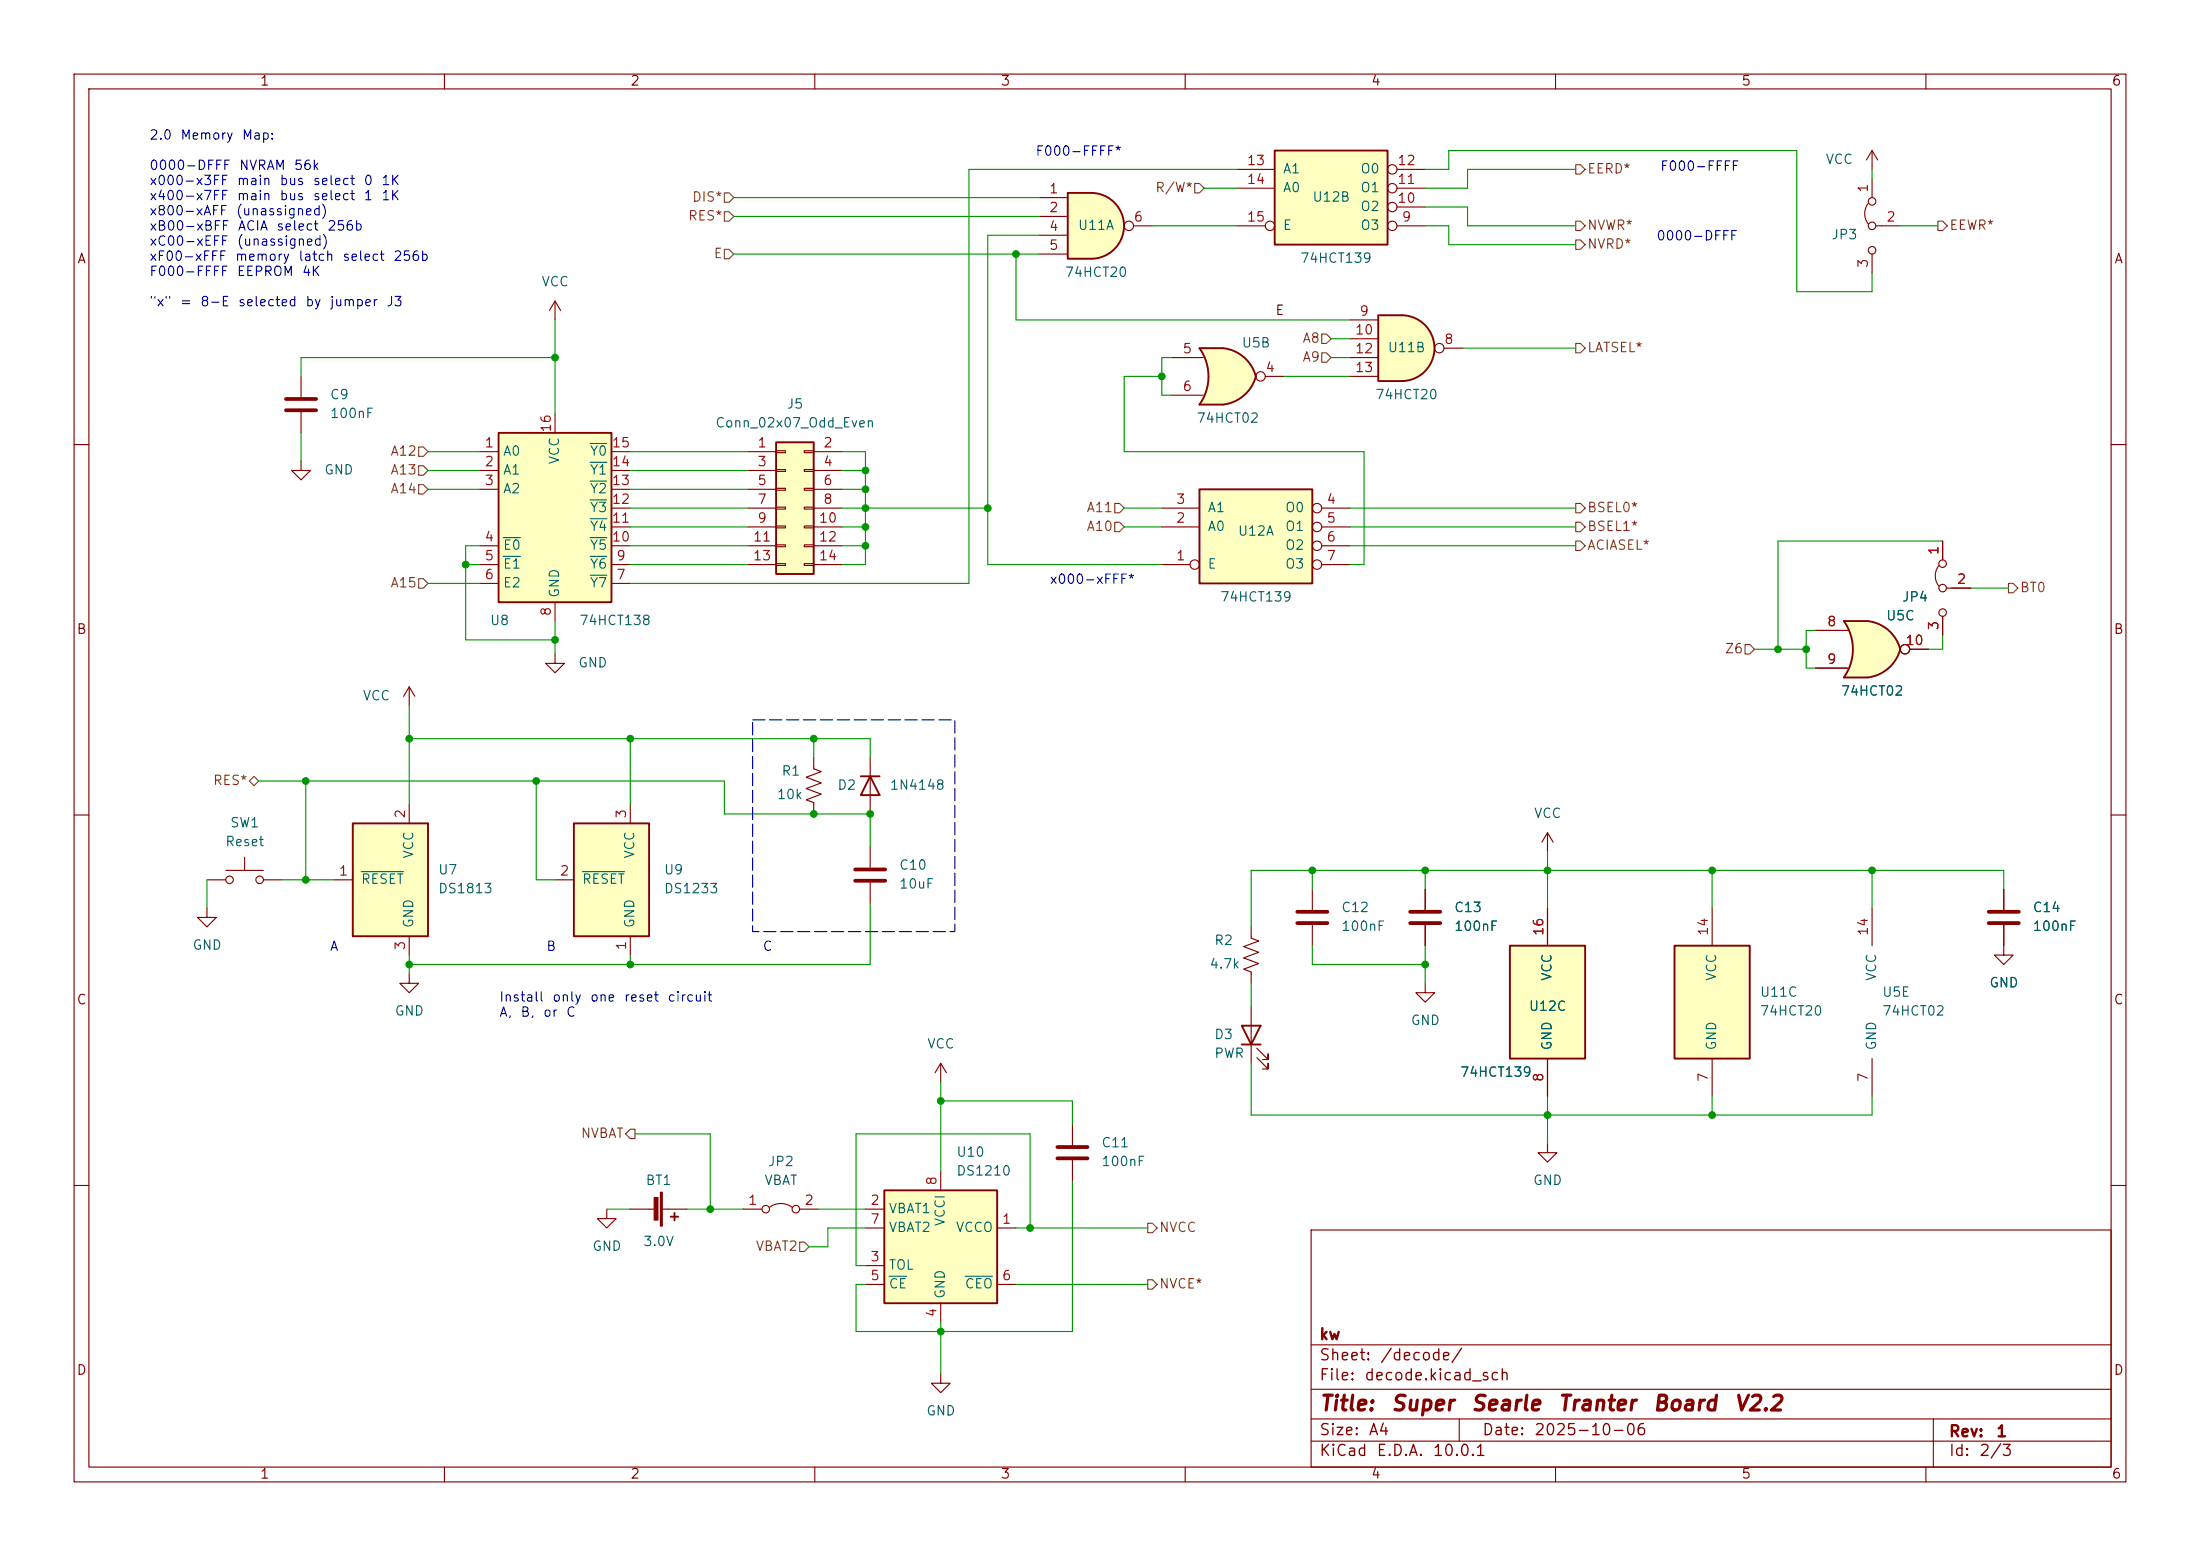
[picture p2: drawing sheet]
<svg xmlns="http://www.w3.org/2000/svg" width="297mm" height="210mm" viewBox="0 0 297 210" stroke-linecap="round" stroke-linejoin="round" font-family="sans-serif">
<g fill="none" stroke="#840000" stroke-width=".15">
<path d="M10 10h277v190h-277zM12 12h273v186h-273zM60 10v2M110 10v2M160 10v2M210 10v2M260 10v2M10 60h2M285 60h2M10 110h2M285 110h2M270.5 127.6v1.3h1.3l-1.3 1.3-1.3-1.3h1.3"/>
<path d="M127 143.5l-.8 1.3M127 143.5l.8 1.3M127 143.5v2.6M10 160h2M85.1 163.2h3.3M89.4 163.2h3.3M177 166h108v32h-108zM285 160h2M60 198v2M110 198v2M160 198v2M177 194.5h108"/>
<path d="M177 191.5h108M177 187.5h108M177 181.5h108M197 191.5v3M210 198v2M260 198v2M261 191.5v6.5"/>
</g>
<g fill="#840000" stroke="#840000" stroke-width=".15">
<path d="M89.2 160.9h.2v4.6h-.2z"/>
<path d="M88.3 161.6h.5v3.1h-.5z"/>
</g>
<path d="M90.6 164.2h1M91.1 163.7v1" fill="none" stroke="#840000" stroke-width=".25"/>
<path d="M47.6 111.1h10.2v15.3h-10.2z" fill="#ffffc2"/>
<path d="M47.6 111.1h10.2v15.3h-10.2z" fill="none" stroke="#840000" stroke-width=".25"/>
<g fill="none" stroke="#840000" stroke-width=".15">
<path d="M261.7 76.3a2.25 2.25 0 0 0 .1 2.8M262.3 73v2.6M262.8 79.4h3.3M55.2 92.7v2.6M55.2 92.7l.8 1.3M55.2 92.7l-.7 1.3M74.9 88.3v1.2h1.3l-1.3 1.3-1.2-1.3h1.2M262.3 83.2v2.5M45.1 118.7h2.5M55.2 108.6v2.5M109.9 102.2v1.6l1 .3-2.1 .8 2.1 .8-2.1 .7 2.1 .8-2.1 .8 1.1 .3v1.6M55.2 126.4v2.5"/>
<circle cx="262.3" cy="79.4" r=".51"/>
<circle cx="262.3" cy="76.1" r=".51"/>
<circle cx="262.3" cy="82.7" r=".51"/>
</g>
<path d="M48.8 117.6h5.7" fill="none" stroke="#006464" stroke-width=".15"/>
<path d="M161.9 66h15.3v12.7h-15.3z" fill="#ffffc2"/>
<path d="M161.9 66h15.3v12.7h-15.3z" fill="none" stroke="#840000" stroke-width=".25"/>
<g fill="none" stroke="#840000" stroke-width=".15">
<path d="M156.8 76.2h3.9M156.8 71.1h5.1M156.8 68.6h5.1M178.4 76.2h3.8M178.4 71.1h3.8M178.4 68.6h3.8M178.4 73.7h3.8"/>
<circle cx="161.3" cy="76.2" r=".63"/>
<circle cx="177.8" cy="73.7" r=".63"/>
<circle cx="177.8" cy="76.2" r=".63"/>
<circle cx="177.8" cy="68.6" r=".63"/>
<circle cx="177.8" cy="71.1" r=".63"/>
</g>
<path d="M67.3 58.4h15.2v22.9h-15.2z" fill="#ffffc2"/>
<path d="M67.3 58.4h15.2v22.9h-15.2z" fill="none" stroke="#840000" stroke-width=".25"/>
<g fill="none" stroke="#840000" stroke-width=".15">
<path d="M74.9 55.9v2.5M64.8 61h2.5M64.8 63.5h2.5M64.8 66h2.5M64.8 73.7h2.5M64.8 76.2h2.5M64.8 78.7h2.5M82.5 61h2.6M82.5 63.5h2.6M82.5 66h2.6M82.5 73.7h2.6M82.5 76.2h2.6"/>
<path d="M82.5 78.7h2.6M82.5 71.1h2.6M82.5 68.6h2.6M74.9 81.3v2.5M27.9 118.7h2.6M30.5 117.5h5.1M33 115.7v1.8M35.6 118.7h2.5M27.9 122.6v1.2h-1.2l1.2 1.3 1.3-1.3h-1.3"/>
<circle cx="31" cy="118.7" r=".51"/>
<circle cx="35.1" cy="118.7" r=".51"/>
</g>
<path d="M79.7 59.9h2.2M67.9 72.6h2.4M67.9 75.1h2.4M79.7 72.6h2.2M79.7 75.1h2.2M79.7 77.6h2.2M79.7 70h2.2M79.7 67.5h2.2M79.7 64.9h2.2M79.7 62.4h2.2" fill="none" stroke="#006464" stroke-width=".15"/>
<path d="M147.3 26a4.4 4.4 0 0 1 4.4 4.5 4.4 4.4 0 0 1-4.4 4.4z" fill="#ffffc2" stroke="#ffffc2" stroke-width=".14"/>
<path d="M144.1 26h3.2v8.9h-3.2z" fill="#ffffc2"/>
<path d="M144.1 26h3.2a4.4 4.4 0 0 1 4.4 4.5 4.4 4.4 0 0 1-4.4 4.4h-3.2z" fill="none" stroke="#840000" stroke-width=".25"/>
<g fill="none" stroke="#840000" stroke-width=".15">
<path d="M140.3 26.7h3.8M140.3 29.2h3.8M140.3 31.8h3.8M140.3 34.3h3.8M153 30.5h2.6M117.5 114.3v2.8M117.5 119.1v2.8"/>
<circle cx="152.4" cy="30.5" r=".63"/>
</g>
<path d="M115.4 117.3h4.1M115.4 118.9h4.1" fill="none" stroke="#840000" stroke-width=".51"/>
<path d="M189.2 42.5a4.4 4.4 0 0 1 4.5 4.5 4.4 4.4 0 0 1-4.5 4.4z" fill="#ffffc2" stroke="#ffffc2" stroke-width=".14"/>
<path d="M186.1 42.5h3.1v8.9h-3.1z" fill="#ffffc2"/>
<path d="M186.1 42.5h3.1a4.4 4.4 0 0 1 4.5 4.5 4.4 4.4 0 0 1-4.5 4.4h-3.1zM116.2 104.8h2.5M117.5 104.8l1.2 2.5h-2.5z" fill="none" stroke="#840000" stroke-width=".25"/>
<g fill="none" stroke="#840000" stroke-width=".15">
<path d="M252.7 20.3l.8 1.3M252.7 20.3l-.7 1.3M252.7 20.3v2.6M182.2 43.2h3.9M182.2 45.7h3.9M182.2 48.3h3.9M182.2 50.8h3.9M194.9 47h2.6M117.5 102.2v7.7M208.9 112.4l-.7 1.3M208.9 112.4l.8 1.3M208.9 112.4v2.5"/>
<circle cx="194.3" cy="47" r=".63"/>
</g>
<path d="M119.4 160.7h15.2v15.2h-15.2z" fill="#ffffc2"/>
<path d="M119.4 160.7h15.2v15.2h-15.2z" fill="none" stroke="#840000" stroke-width=".25"/>
<g fill="none" stroke="#840000" stroke-width=".15">
<path d="M252.2 27.4a2.26 2.26 0 0 0 0 2.8M252.7 24.1v2.6M252.7 34.3v2.5M253.2 30.5h3.3M127 158.1v2.6M144.8 151.8v2.8M144.8 156.6v2.8M116.8 165.7h2.6M116.8 163.2h2.6M116.8 170.8h2.6M116.8 173.4h2.6M127 175.9v2.5"/>
<path d="M134.6 165.7h2.6M134.6 173.4h2.6"/>
<circle cx="252.7" cy="30.5" r=".51"/>
<circle cx="252.7" cy="27.2" r=".51"/>
<circle cx="252.7" cy="33.8" r=".51"/>
</g>
<path d="M120 172.3h2.4M130.3 172.3h3.7" fill="none" stroke="#006464" stroke-width=".15"/>
<path d="M142.7 154.8h4.1M142.7 156.3h4.1" fill="none" stroke="#840000" stroke-width=".51"/>
<path d="M104.8 59.7h5.1v17.8h-5.1z" fill="#ffffc2"/>
<path d="M104.8 59.7h5.1v17.8h-5.1z" fill="none" stroke="#840000" stroke-width=".25"/>
<g fill="none" stroke="#840000" stroke-width=".15">
<path d="M101 61h3.8M101 63.5h3.8M101 66h3.8M101 68.6h3.8M101 71.1h3.8M101 73.7h3.8M101 76.2h3.8M104.8 60.8h1.2v.3h-1.2zM104.8 63.4h1.2v.2h-1.2zM104.8 65.9h1.2v.3h-1.2zM104.8 68.5h1.2v.2h-1.2zM104.8 71h1.2v.2h-1.2z"/>
<path d="M104.8 73.5h1.2v.3h-1.2zM104.8 76.1h1.2v.2h-1.2zM108.6 60.8h1.3v.3h-1.3zM108.6 63.4h1.3v.2h-1.3zM108.6 65.9h1.3v.3h-1.3zM108.6 68.5h1.3v.2h-1.3zM108.6 71h1.3v.2h-1.3zM108.6 73.5h1.3v.3h-1.3zM108.6 76.1h1.3v.2h-1.3zM109.9 61h3.8M109.9 63.5h3.8M109.9 66h3.8"/>
<path d="M109.9 68.6h3.8M109.9 71.1h3.8M109.9 73.7h3.8M109.9 76.2h3.8"/>
</g>
<path d="M203.8 127.6h10.2v15.3h-10.2z" fill="#ffffc2"/>
<path d="M167.6 138.4h2.6l-1.3 2.6zM203.8 127.6h10.2v15.3h-10.2zM167.6 141h2.6" fill="none" stroke="#840000" stroke-width=".25"/>
<g fill="none" stroke="#840000" stroke-width=".15">
<path d="M40.6 50.8v2.8M40.6 55.6v2.8M74.9 40.6l-.7 1.3M74.9 40.6l.8 1.3M74.9 40.6v2.6M40.6 62.2v1.3h1.3l-1.3 1.3-1.2-1.3h1.2M55.2 131.4v1.3h-1.2l1.2 1.3 1.3-1.3h-1.3M168.9 125.1v1.5l1 .4-2 .8 2 .7-2 .8 2 .7-2 .8 1 .4v1.5M168.9 135.9v7.6M177.2 120v2.8M177.2 124.8v2.8M208.9 122.6v5"/>
<path d="M169.7 142.7l1.5 1.6v-.8v.8h-.8M169.7 141.5l1.5 1.5v-.8v.8h-.8M208.9 142.9v5.1M81.9 163.2v1.3h1.3l-1.3 1.2-1.3-1.2h1.3"/>
</g>
<path d="M38.6 53.8h4.1M38.6 55.4h4.1M175.1 123.1h4.1M175.1 124.6h4.1" fill="none" stroke="#840000" stroke-width=".51"/>
<path d="M226.1 127.6h10.1v15.3h-10.1z" fill="#ffffc2"/>
<path d="M226.1 127.6h10.1v15.3h-10.1z" fill="none" stroke="#840000" stroke-width=".25"/>
<path d="M231.1 122.6v5M231.1 142.9v5.1" fill="none" stroke="#840000" stroke-width=".15"/>
<path d="M248.9 83.8h3.2M248.9 91.4h3.2" fill="none" stroke="#ffffc2" stroke-width=".14"/>
<g fill="#ffffc2" stroke="#ffffc2" stroke-width=".14">
<path d="M251.5 86.3l5 1.3a5.2 5.2 0 0 1-4.4 3.8z"/>
<path d="M252.1 83.8a5.1 5.1 0 0 1 4.4 3.8l-4.9 1.3z"/>
</g>
<path d="M248.9 83.8h3.2v7.6h-3.2a6.7 6.7 0 0 0 0-7.6z" fill="#ffffc2"/>
<path d="M252.1 83.8h-3.2a6.6 6.6 0 0 1 0 7.6h3.2M252.1 83.8a5.2 5.2 0 0 1 4.4 3.8 5.2 5.2 0 0 1-4.4 3.8" fill="none" stroke="#840000" stroke-width=".25"/>
<g fill="none" stroke="#840000" stroke-width=".15">
<path d="M245.1 85.1h4.3M245.1 90.2h4.3M257.8 87.6h2.5M192.4 132.7v1.3h1.3l-1.3 1.3-1.3-1.3h1.3M192.4 120v2.8M192.4 124.8v2.8M208.9 154.3v1.3h1.3l-1.3 1.2-1.3-1.2h1.3"/>
<circle cx="257.2" cy="87.6" r=".63"/>
</g>
<path d="M190.4 123.1h4M190.4 124.6h4" fill="none" stroke="#840000" stroke-width=".51"/>
<path d="M161.9 47h3.2M161.9 54.6h3.2" fill="none" stroke="#ffffc2" stroke-width=".14"/>
<g fill="#ffffc2" stroke="#ffffc2" stroke-width=".14">
<path d="M164.5 49.4l5 1.4a5.2 5.2 0 0 1-4.4 3.8z"/>
<path d="M165.1 47a5.1 5.1 0 0 1 4.4 3.8l-4.9 1.3z"/>
</g>
<path d="M161.9 47h3.2v7.6h-3.2a6.7 6.7 0 0 0 0-7.6z" fill="#ffffc2"/>
<path d="M165.1 47h-3.2a6.6 6.6 0 0 1 0 7.6h3.2M165.1 47a5.1 5.1 0 0 1 4.4 3.8M169.5 50.8a5.2 5.2 0 0 1-4.4 3.8" fill="none" stroke="#840000" stroke-width=".25"/>
<g fill="none" stroke="#840000" stroke-width=".15">
<path d="M158.1 48.3h4.3M158.1 53.3h4.3M170.8 50.8h2.6M100.3 163.2h2.6M103.9 162.9a2.54 2.54 0 0 1 3 0M107.9 163.2h2.6M127 185.4v1.3h1.3l-1.3 1.3-1.3-1.3h1.3"/>
<circle cx="170.2" cy="50.8" r=".63"/>
<circle cx="103.4" cy="163.2" r=".51"/>
<circle cx="107.4" cy="163.2" r=".51"/>
</g>
<path d="M172.1 20.3h15.2v12.7h-15.2z" fill="#ffffc2"/>
<path d="M172.1 20.3h15.2v12.7h-15.2z" fill="none" stroke="#840000" stroke-width=".25"/>
<g fill="none" stroke="#840000" stroke-width=".15">
<path d="M167 30.5h3.8M167 25.4h5.1M167 22.9h5.1M188.6 30.5h3.8M188.6 27.9h3.8M188.6 25.4h3.8M188.6 22.9h3.8M252.7 122.6v5M270.5 120v2.8M270.5 124.8v2.8M252.7 142.9v5.1"/>
<circle cx="171.4" cy="30.5" r=".63"/>
<circle cx="188" cy="30.5" r=".63"/>
<circle cx="188" cy="27.9" r=".63"/>
<circle cx="188" cy="22.9" r=".63"/>
<circle cx="188" cy="25.4" r=".63"/>
</g>
<path d="M268.5 123.1h4M268.5 124.6h4" fill="none" stroke="#840000" stroke-width=".51"/>
<path d="M77.5 111.1h10.1v15.3h-10.1z" fill="#ffffc2"/>
<path d="M77.5 111.1h10.1v15.3h-10.1z" fill="none" stroke="#840000" stroke-width=".25"/>
<g fill="none" stroke="#840000" stroke-width=".15">
<path d="M262.3 73v2.6M263.5 79.4h2.6M245.1 85.1h4.3M245.1 90.2h4.3M257.8 87.6h2.5M262.3 83.2v2.5M74.9 118.7h2.6M85.1 108.6v2.5M85.1 126.4v2.5M192.4 120v2.8M192.4 124.8v2.8M208.9 122.6v5"/>
<path d="M270.5 120v2.8M270.5 124.8v2.8M208.9 142.9v5.1"/>
<circle cx="257.2" cy="87.6" r=".63"/>
</g>
<path d="M78.6 117.6h5.7" fill="none" stroke="#006464" stroke-width=".15"/>
<g fill="none" stroke="#725600" stroke-width=".15">
<path d="M97.8 33.7h.6l.7 .6-.7 .6h-.6zM97.8 28.6h.6l.7 .6-.7 .6h-.6zM97.8 26h.6l.7 .7-.7 .6h-.6zM161.3 24.8h.6l.7 .6-.7 .6h-.6zM212.7 32.4h.7l.6 .6-.6 .7h-.7zM212.7 22.2h.7l.6 .7-.6 .6h-.7zM212.7 29.8h.7l.6 .7-.6 .6h-.7zM261.6 29.8h.7l.6 .7-.6 .6h-.7zM178.4 45.1h.7l.6 .6-.6 .7h-.7zM178.4 47.6h.7l.6 .7-.6 .6h-.7zM212.7 46.4h.7l.6 .6-.6 .6h-.7zM56.5 78.1h.6l.7 .6-.7 .7h-.6z"/>
<path d="M56.5 62.9h.6l.7 .6-.7 .6h-.6zM56.5 60.3h.6l.7 .7-.7 .6h-.6zM56.5 65.4h.6l.7 .6-.7 .7h-.6zM150.5 70.5h.6l.7 .6-.7 .7h-.6zM150.5 67.9h.6l.7 .7-.7 .6h-.6zM212.7 70.5h.7l.6 .6-.6 .7h-.7zM212.7 67.9h.7l.6 .7-.6 .6h-.7zM212.7 73h.7l.6 .7-.6 .6h-.7zM271.1 78.7h.7l.6 .7-.6 .6h-.7zM235.6 87h.6l.7 .6-.7 .7h-.6zM33.7 105.4l.6-.6 .6 .6-.6 .6zM84.5 153l.6-.6h.6v1.3h-.6z"/>
<path d="M107.9 167.6h.7l.6 .7-.6 .6h-.7zM154.9 172.7h.7l.6 .7-.6 .6h-.7zM154.9 165.1h.7l.6 .6-.6 .7h-.7z"/>
</g>
<g fill="none" stroke="#009600" stroke-width=".15">
<path d="M99.1 34.3h41.2M99.1 29.2h41.2M99.1 26.7h41.2M137.2 34.3v8.9h45M140.3 31.8h-7v44.4h23.5M155.6 30.5h11.4M162.6 25.4h4.4M167 22.9h-36.2v55.8h-45.7M192.4 22.9h3.2v-2.6h47v19.1h10.1v-2.6M192.4 30.5h3.2v2.5h17.1M192.4 27.9h5.7v2.6h14.6M212.7 22.9h-14.6v2.5h-5.7"/>
<path d="M252.7 22.9v1.2M256.5 30.5h5.1M40.6 58.4v3.8M74.9 48.3h-34.3v2.5M74.9 43.2v12.7M156.8 50.8h-5v10.2h32.3v15.2h-1.9M158.1 48.3h-1.3v5h1.3M173.4 50.8h8.8M179.7 48.3h2.5M179.7 45.7h2.5M197.5 47h15.2M57.8 63.5h7"/>
<path d="M57.8 78.7h7M57.8 61h7M57.8 66h7M62.9 76.2h1.9M64.8 73.7h-1.9v12.7h12M85.1 68.6h15.9M85.1 76.2h15.9M85.1 63.5h15.9M85.1 73.7h15.9M85.1 71.1h15.9M85.1 61h15.9M85.1 66h15.9"/>
<path d="M113.7 68.6h19.6M113.7 61h3.1v15.2h-3.1M113.7 63.5h3.1M113.7 73.7h3.1M113.7 71.1h3.1M113.7 66h3.1M151.8 68.6h5M151.8 71.1h5M182.2 68.6h30.5M182.2 73.7h30.5M182.2 71.1h30.5M262.3 73h-22.3v14.6"/>
<path d="M266.1 79.4h5M55.2 99.7h62.3v2.5M55.2 95.3v13.3M74.9 83.8v4.5M85.1 99.7v8.9M109.9 99.7v2.5M236.9 87.6h6.9M245.1 85.1h-1.3v5.1h1.3M262.3 85.7v1.9h-2M27.9 118.7v3.9M34.9 105.4h62.9v4.5h19.7v4.4M38.1 118.7h7"/>
<path d="M41.3 105.4v13.3M72.4 105.4v13.3h2.5M177.2 117.5v2.5M192.4 117.5v2.5M208.9 114.9v7.7M231.1 117.5v5.1M252.7 117.5v5.1M55.2 128.9v2.5M85.1 128.9v1.3M117.5 121.9v8.3h-62.3M168.9 132.7v3.2M177.2 127.6v2.6h15.2"/>
<path d="M192.4 127.6v5.1M270.5 120v-2.5h-101.6v7.6M85.7 153h10.2v10.2M127 146.1v12M127 148.6h17.8v3.2M144.8 159.4v20.3h-29.2v-6.3h1.2M168.9 143.5v7h83.8v-2.5M208.9 148v6.3M231.1 148v2.5M81.9 163.2h3.2M92.7 163.2h7.6M110.5 163.2h6.3"/>
<path d="M116.8 165.7h-5v2.6h-2.6M127 178.4v7M137.2 165.7h17.7M137.2 173.4h17.7M139.1 165.7v-12.7h-23.5v17.8h1.2"/>
</g>
<path d="M101.6 97.2h27.3v28.5h-27.3z" fill="none" stroke="#0000c2" stroke-width=".15" stroke-dasharray="1.7 .6"/>
<g fill="#009600" stroke="#009600" stroke-width=".14">
<circle cx="74.9" cy="48.3" r=".46"/>
<circle cx="74.9" cy="86.4" r=".46"/>
<circle cx="62.9" cy="76.2" r=".46"/>
<circle cx="156.8" cy="50.8" r=".46"/>
<circle cx="137.2" cy="34.3" r=".46"/>
<circle cx="133.3" cy="68.6" r=".46"/>
<circle cx="117.5" cy="109.9" r=".46"/>
<circle cx="109.9" cy="99.7" r=".46"/>
<circle cx="127" cy="148.6" r=".46"/>
<circle cx="127" cy="179.7" r=".46"/>
<circle cx="139.1" cy="165.7" r=".46"/>
<circle cx="95.9" cy="163.2" r=".46"/>
<circle cx="231.1" cy="117.5" r=".46"/>
<circle cx="243.8" cy="87.6" r=".46"/>
<circle cx="240" cy="87.6" r=".46"/>
<circle cx="252.7" cy="117.5" r=".46"/>
<circle cx="55.2" cy="130.2" r=".46"/>
<circle cx="85.1" cy="130.2" r=".46"/>
<circle cx="85.1" cy="99.7" r=".46"/>
<circle cx="72.4" cy="105.4" r=".46"/>
<circle cx="41.3" cy="118.7" r=".46"/>
<circle cx="55.2" cy="99.7" r=".46"/>
<circle cx="41.3" cy="105.4" r=".46"/>
<circle cx="109.9" cy="109.9" r=".46"/>
<circle cx="116.8" cy="71.1" r=".46"/>
<circle cx="116.8" cy="73.7" r=".46"/>
<circle cx="116.8" cy="63.5" r=".46"/>
<circle cx="116.8" cy="66" r=".46"/>
<circle cx="116.8" cy="68.6" r=".46"/>
<circle cx="208.9" cy="150.5" r=".46"/>
<circle cx="231.1" cy="150.5" r=".46"/>
<circle cx="177.2" cy="117.5" r=".46"/>
<circle cx="192.4" cy="117.5" r=".46"/>
<circle cx="208.9" cy="117.5" r=".46"/>
<circle cx="192.4" cy="130.2" r=".46"/>
</g>
<g font-size="2" fill="#840000">
<text x="178" y="190.9">Title:</text>
<text x="187.7" y="190.9">Super</text>
<text x="198.5" y="190.9">Searle</text>
<text x="210.2" y="190.9">Tranter</text>
<text x="223" y="190.9">Board</text>
<text x="234" y="190.9">V2.2</text>
</g>
<g font-size="1.5" fill="#840000">
<text x="178" y="184">Sheet:</text>
<text x="178" y="181.2">kw</text>
<text x="186.2" y="184">/decode/</text>
<text x="178" y="186.7">File:</text>
<text x="184.1" y="186.7">decode.kicad_sch</text>
<text x="178" y="196.9">KiCad</text>
<text x="178" y="194.1">Size:</text>
<text x="184.7" y="194.1">A4</text>
<text x="185.7" y="196.9">E.D.A.</text>
<text x="193.3" y="196.9">10.0.1</text>
<text x="200" y="194.1">Date:</text>
<text x="207" y="194.1">2025-10-06</text>
<text x="263" y="194.3">Rev:</text>
<text x="263" y="196.9">Id:</text>
<text x="267.1" y="196.9">2/3</text>
<text x="269.4" y="194.3">1</text>
</g>
<g font-size="1.3" fill="#840000">
<text x="35" y="11.9">1</text>
<text x="85" y="11.9">2</text>
<text x="135" y="11.9">3</text>
<text x="185" y="11.9">4</text>
<text x="235" y="11.9">5</text>
<text x="285" y="11.9">6</text>
<text x="10.3" y="35.9">A</text>
<text x="285.3" y="35.9">A</text>
<text x="10.3" y="85.9">B</text>
<text x="285.3" y="85.9">B</text>
<text x="10.3" y="135.9">C</text>
<text x="285.3" y="135.9">C</text>
<text x="10.3" y="185.9">D</text>
<text x="285.3" y="185.9">D</text>
<text x="35" y="199.9">1</text>
<text x="85" y="199.9">2</text>
<text x="135" y="199.9">3</text>
<text x="185" y="199.9">4</text>
<text x="235" y="199.9">5</text>
<text x="285" y="199.9">6</text>
</g>
<g font-size="1.3" fill="#0000c2">
<text x="20.1" y="19.2">2.0</text>
<text x="20.1" y="23.3">0000-DFFF</text>
<text x="24.3" y="19.2">Memory</text>
<text x="32.2" y="23.3">NVRAM</text>
<text x="32.6" y="19.2">Map:</text>
<text x="39.6" y="23.3">56k</text>
<text x="139.7" y="21.3">F000-FFFF*</text>
<text x="224" y="23.4">F000-FFFF</text>
<text x="20.1" y="25.3">x000-x3FF</text>
<text x="20.1" y="27.3">x400-x7FF</text>
<text x="20.1" y="29.4">x800-xAFF</text>
<text x="31.8" y="29.4">(unassigned)</text>
<text x="31.9" y="25.3">main</text>
<text x="31.9" y="27.3">main</text>
<text x="37.6" y="25.3">bus</text>
<text x="37.6" y="27.3">bus</text>
<text x="42.1" y="25.3">select</text>
<text x="42.1" y="27.3">select</text>
<text x="49" y="25.3">0</text>
<text x="49" y="27.3">1</text>
<text x="51.4" y="25.3">1K</text>
<text x="51.4" y="27.3">1K</text>
<text x="20.1" y="31.4">xB00-xBFF</text>
<text x="20.1" y="33.5">xC00-xEFF</text>
<text x="20.1" y="35.5">xF00-xFFF</text>
<text x="31.6" y="35.5">memory</text>
<text x="31.9" y="33.5">(unassigned)</text>
<text x="32" y="31.4">ACIA</text>
<text x="37.2" y="31.4">select</text>
<text x="40.2" y="35.5">latch</text>
<text x="44.1" y="31.4">256b</text>
<text x="46.1" y="35.5">select</text>
<text x="53" y="35.5">256b</text>
<text x="223.5" y="32.8">0000-DFFF</text>
<text x="20.1" y="37.6">F000-FFFF</text>
<text x="20.1" y="41.7">&quot;x&quot;</text>
<text x="24.2" y="41.7">=</text>
<text x="26.9" y="41.7">8-E</text>
<text x="31.9" y="37.6">EEPROM</text>
<text x="32" y="41.7">selected</text>
<text x="40.7" y="37.6">4K</text>
<text x="41.1" y="41.7">by</text>
<text x="44.4" y="41.7">jumper</text>
<text x="52.1" y="41.7">J3</text>
<text x="141.6" y="79.1">x000-xFFF*</text>
<text x="44.4" y="128.7">A</text>
<text x="73.7" y="128.7">B</text>
<text x="102.9" y="128.7">C</text>
<text x="67.3" y="135.5">Install</text>
<text x="67.3" y="137.5">A,</text>
<text x="70.2" y="137.5">B,</text>
<text x="73.2" y="137.5">or</text>
<text x="74.5" y="135.5">only</text>
<text x="76.3" y="137.5">C</text>
<text x="79.6" y="135.5">one</text>
<text x="84.1" y="135.5">reset</text>
<text x="90" y="135.5">circuit</text>
</g>
<g font-size="1.3" fill="#a90000">
<text x="168.2" y="22.6">13</text>
<text x="188.6" y="22.6">12</text>
<text x="141.5" y="26.4">1</text>
<text x="141.5" y="29">2</text>
<text x="168.2" y="25.1">14</text>
<text x="188.6" y="27.7">10</text>
<text x="188.6" y="25.1">11</text>
<text x="252.5" y="26.1" transform="rotate(-90 252.5 26.1)">1</text>
<text x="141.5" y="31.5">4</text>
<text x="141.5" y="34">5</text>
<text x="153" y="30.2">6</text>
<text x="168.2" y="30.2">15</text>
<text x="189.2" y="30.2">9</text>
<text x="254.6" y="30.2">2</text>
<text x="252.5" y="36.3" transform="rotate(-90 252.5 36.3)">3</text>
<text x="182.8" y="45.5">10</text>
<text x="183.4" y="42.9">9</text>
<text x="194.9" y="46.7">8</text>
<text x="159.6" y="48">5</text>
<text x="159.6" y="53.1">6</text>
<text x="170.7" y="50.5">4</text>
<text x="182.8" y="48">12</text>
<text x="182.8" y="50.5">13</text>
<text x="74.7" y="58.5" transform="rotate(-90 74.7 58.5)">16</text>
<text x="65.3" y="60.7">1</text>
<text x="65.3" y="63.2">2</text>
<text x="65.3" y="65.8">3</text>
<text x="82.5" y="65.8">13</text>
<text x="82.5" y="63.2">14</text>
<text x="82.5" y="60.7">15</text>
<text x="102.2" y="60.7">1</text>
<text x="102.2" y="63.2">3</text>
<text x="102.2" y="65.8">5</text>
<text x="111.1" y="60.7">2</text>
<text x="111.1" y="63.2">4</text>
<text x="111.1" y="65.8">6</text>
<text x="82.5" y="70.9">11</text>
<text x="82.5" y="68.3">12</text>
<text x="102.2" y="68.3">7</text>
<text x="102.2" y="70.9">9</text>
<text x="110.4" y="70.9">10</text>
<text x="111.1" y="68.3">8</text>
<text x="158.7" y="70.9">2</text>
<text x="158.7" y="68.3">3</text>
<text x="179" y="68.3">4</text>
<text x="179" y="70.9">5</text>
<text x="65.3" y="73.4">4</text>
<text x="65.3" y="75.9">5</text>
<text x="82.5" y="73.4">10</text>
<text x="83.1" y="75.9">9</text>
<text x="101.6" y="73.4">11</text>
<text x="101.6" y="75.9">13</text>
<text x="110.4" y="73.4">12</text>
<text x="110.4" y="75.9">14</text>
<text x="158.7" y="75.9">1</text>
<text x="179" y="73.4">6</text>
<text x="179" y="75.9">7</text>
<text x="262" y="75" transform="rotate(-90 262 75)">1</text>
<text x="65.3" y="78.5">6</text>
<text x="74.7" y="83.3" transform="rotate(-90 74.7 83.3)">8</text>
<text x="83.1" y="78.5">7</text>
<text x="264.1" y="79.1">2</text>
<text x="246.6" y="84.8">8</text>
<text x="246.6" y="89.9">9</text>
<text x="257.1" y="87.4">10</text>
<text x="262" y="85.2" transform="rotate(-90 262 85.2)">3</text>
<text x="55" y="110.6" transform="rotate(-90 55 110.6)">2</text>
<text x="84.8" y="110.6" transform="rotate(-90 84.8 110.6)">3</text>
<text x="45.6" y="118.5">1</text>
<text x="75.5" y="118.5">2</text>
<text x="55" y="128.3" transform="rotate(-90 55 128.3)">3</text>
<text x="84.8" y="128.3" transform="rotate(-90 84.8 128.3)">1</text>
<text x="208.7" y="126.4" transform="rotate(-90 208.7 126.4)">16</text>
<text x="230.9" y="126.4" transform="rotate(-90 230.9 126.4)">14</text>
<text x="252.5" y="126.4" transform="rotate(-90 252.5 126.4)">14</text>
<text x="208.7" y="146.1" transform="rotate(-90 208.7 146.1)">8</text>
<text x="230.9" y="146.1" transform="rotate(-90 230.9 146.1)">7</text>
<text x="252.5" y="146.1" transform="rotate(-90 252.5 146.1)">7</text>
<text x="126.7" y="160.1" transform="rotate(-90 126.7 160.1)">8</text>
<text x="100.9" y="162.9">1</text>
<text x="108.5" y="162.9">2</text>
<text x="117.4" y="162.9">2</text>
<text x="117.4" y="165.5">7</text>
<text x="135.2" y="165.5">1</text>
<text x="117.4" y="170.6">3</text>
<text x="117.4" y="173.1">5</text>
<text x="135.2" y="173.1">6</text>
<text x="126.7" y="177.9" transform="rotate(-90 126.7 177.9)">4</text>
</g>
<g font-size="1.3" fill="#006464">
<text x="173.1" y="23.7">A1</text>
<text x="183.6" y="23.7">O0</text>
<text x="246.4" y="22.5">VCC</text>
<text x="173.1" y="26.3">A0</text>
<text x="177.1" y="27.5">U12B</text>
<text x="183.6" y="28.8">O2</text>
<text x="183.6" y="26.3">O1</text>
<text x="145.4" y="31.3">U11A</text>
<text x="173.1" y="31.3">E</text>
<text x="175.4" y="35.8">74HCT139</text>
<text x="183.6" y="31.3">O3</text>
<text x="247.2" y="32.6">JP3</text>
<text x="73" y="39">VCC</text>
<text x="143.7" y="37.7">74HCT20</text>
<text x="167.5" y="47.2">U5B</text>
<text x="187.3" y="47.9">U11B</text>
<text x="44.5" y="54.2">C9</text>
<text x="44.5" y="56.7">100nF</text>
<text x="96.5" y="58">Conn_02x07_Odd_Even</text>
<text x="106.1" y="55.5">J5</text>
<text x="161.4" y="57.4">74HCT02</text>
<text x="185.6" y="54.2">74HCT20</text>
<text x="43.7" y="64.4">GND</text>
<text x="67.8" y="61.8">A0</text>
<text x="67.8" y="64.4">A1</text>
<text x="75.8" y="62.8" transform="rotate(-90 75.8 62.8)">VCC</text>
<text x="79.5" y="64.4">Y1</text>
<text x="79.5" y="61.8">Y0</text>
<text x="67.8" y="66.9">A2</text>
<text x="79.5" y="72">Y4</text>
<text x="79.5" y="69.4">Y3</text>
<text x="79.5" y="66.9">Y2</text>
<text x="162.9" y="72">A0</text>
<text x="162.9" y="69.4">A1</text>
<text x="173.4" y="69.4">O0</text>
<text x="173.4" y="72">O1</text>
<text x="67.8" y="74.5">E0</text>
<text x="67.8" y="77.1">E1</text>
<text x="79.5" y="77.1">Y6</text>
<text x="79.5" y="74.5">Y5</text>
<text x="162.9" y="77.1">E</text>
<text x="167" y="72.6">U12A</text>
<text x="173.4" y="74.5">O2</text>
<text x="173.4" y="77.1">O3</text>
<text x="67.8" y="79.6">E2</text>
<text x="75.8" y="80.8" transform="rotate(-90 75.8 80.8)">GND</text>
<text x="79.5" y="79.6">Y7</text>
<text x="164.6" y="81.5">74HCT139</text>
<text x="256.7" y="81.5">JP4</text>
<text x="66" y="84.7">U8</text>
<text x="78.1" y="84.7">74HCT138</text>
<text x="254.5" y="84">U5C</text>
<text x="48.9" y="94.8">VCC</text>
<text x="78" y="90.4">GND</text>
<text x="248.4" y="94.2">74HCT02</text>
<text x="105.4" y="105">R1</text>
<text x="113" y="106.9">D2</text>
<text x="120" y="106.9">1N4148</text>
<text x="31" y="112">SW1</text>
<text x="104.8" y="108.2">10k</text>
<text x="207" y="110.7">VCC</text>
<text x="30.3" y="114.5">Reset</text>
<text x="48.6" y="119.6">RESET</text>
<text x="56.1" y="116" transform="rotate(-90 56.1 116)">VCC</text>
<text x="59.1" y="118.3">U7</text>
<text x="78.5" y="119.6">RESET</text>
<text x="86" y="116" transform="rotate(-90 86 116)">VCC</text>
<text x="89.5" y="118.3">U9</text>
<text x="121.3" y="117.7">C10</text>
<text x="56.1" y="125.3" transform="rotate(-90 56.1 125.3)">GND</text>
<text x="59.1" y="120.9">DS1813</text>
<text x="86" y="125.3" transform="rotate(-90 86 125.3)">GND</text>
<text x="89.5" y="120.9">DS1233</text>
<text x="121.3" y="120.2">10uF</text>
<text x="181" y="126">100nF</text>
<text x="181" y="123.4">C12</text>
<text x="196.2" y="126">100nF</text>
<text x="196.2" y="123.4">C13</text>
<text x="274.3" y="126">100nF</text>
<text x="274.3" y="123.4">C14</text>
<text x="25.9" y="128.5">GND</text>
<text x="163.2" y="131">4.7k</text>
<text x="163.8" y="127.9">R2</text>
<text x="53.2" y="137.4">GND</text>
<text x="206.3" y="136.8">U12C</text>
<text x="209.8" y="132.5" transform="rotate(-90 209.8 132.5)">VCC</text>
<text x="232" y="132.5" transform="rotate(-90 232 132.5)">VCC</text>
<text x="237.5" y="134.8">U11C</text>
<text x="237.5" y="137.4">74HCT20</text>
<text x="253.6" y="132.5" transform="rotate(-90 253.6 132.5)">VCC</text>
<text x="254" y="137.4">74HCT02</text>
<text x="254" y="134.8">U5E</text>
<text x="268.5" y="133.6">GND</text>
<text x="125.1" y="141.8">VCC</text>
<text x="163.8" y="140.6">D3</text>
<text x="163.8" y="143.1">PWR</text>
<text x="190.4" y="138.7">GND</text>
<text x="209.8" y="141.9" transform="rotate(-90 209.8 141.9)">GND</text>
<text x="232" y="141.9" transform="rotate(-90 232 141.9)">GND</text>
<text x="253.6" y="141.9" transform="rotate(-90 253.6 141.9)">GND</text>
<text x="197" y="145.6">74HCT139</text>
<text x="148.6" y="155.2">C11</text>
<text x="87.1" y="160.2">BT1</text>
<text x="103.1" y="160.2">VBAT</text>
<text x="103.6" y="157.7">JP2</text>
<text x="129" y="156.4">U10</text>
<text x="129" y="159">DS1210</text>
<text x="148.6" y="157.7">100nF</text>
<text x="206.9" y="160.2">GND</text>
<text x="119.9" y="164.1">VBAT1</text>
<text x="119.9" y="166.6">VBAT2</text>
<text x="127.9" y="165.6" transform="rotate(-90 127.9 165.6)">VCCI</text>
<text x="128.9" y="166.6">VCCO</text>
<text x="79.9" y="169.1">GND</text>
<text x="86.7" y="168.5">3.0V</text>
<text x="119.9" y="171.7">TOL</text>
<text x="119.9" y="174.2">CE</text>
<text x="127.9" y="175.4" transform="rotate(-90 127.9 175.4)">GND</text>
<text x="130.2" y="174.2">CEO</text>
<text x="125" y="191.4">GND</text>
</g>
<g font-size="1.3" fill="#725600">
<text x="214.2" y="23.7">EERD*</text>
<text x="93.3" y="27.5">DIS*</text>
<text x="155.9" y="26.3">R/W*</text>
<text x="92.8" y="30.1">RES*</text>
<text x="96.2" y="35.2">E</text>
<text x="214.2" y="33.9">NVRD*</text>
<text x="214.2" y="31.3">NVWR*</text>
<text x="263.1" y="31.3">EEWR*</text>
<text x="175.7" y="46.6">A8</text>
<text x="214.2" y="47.9">LATSEL*</text>
<text x="175.7" y="49.1">A9</text>
<text x="52.6" y="64.4">A13</text>
<text x="52.6" y="61.8">A12</text>
<text x="52.6" y="66.9">A14</text>
<text x="146.6" y="72">A10</text>
<text x="146.6" y="69.4">A11</text>
<text x="214.2" y="72">BSEL1*</text>
<text x="214.2" y="69.4">BSEL0*</text>
<text x="214.2" y="74.5">ACIASEL*</text>
<text x="52.6" y="79.6">A15</text>
<text x="272.6" y="80.2">BT0</text>
<text x="232.8" y="88.5">Z6</text>
<text x="28.7" y="106.3">RES*</text>
<text x="78.3" y="153.9">NVBAT</text>
<text x="156.4" y="166.6">NVCC</text>
<text x="101.9" y="169.1">VBAT2</text>
<text x="156.4" y="174.2">NVCE*</text>
</g>
<text font-size="1.3" fill="#0f0f0f" x="172.1" y="42.8">E</text>
</svg>
